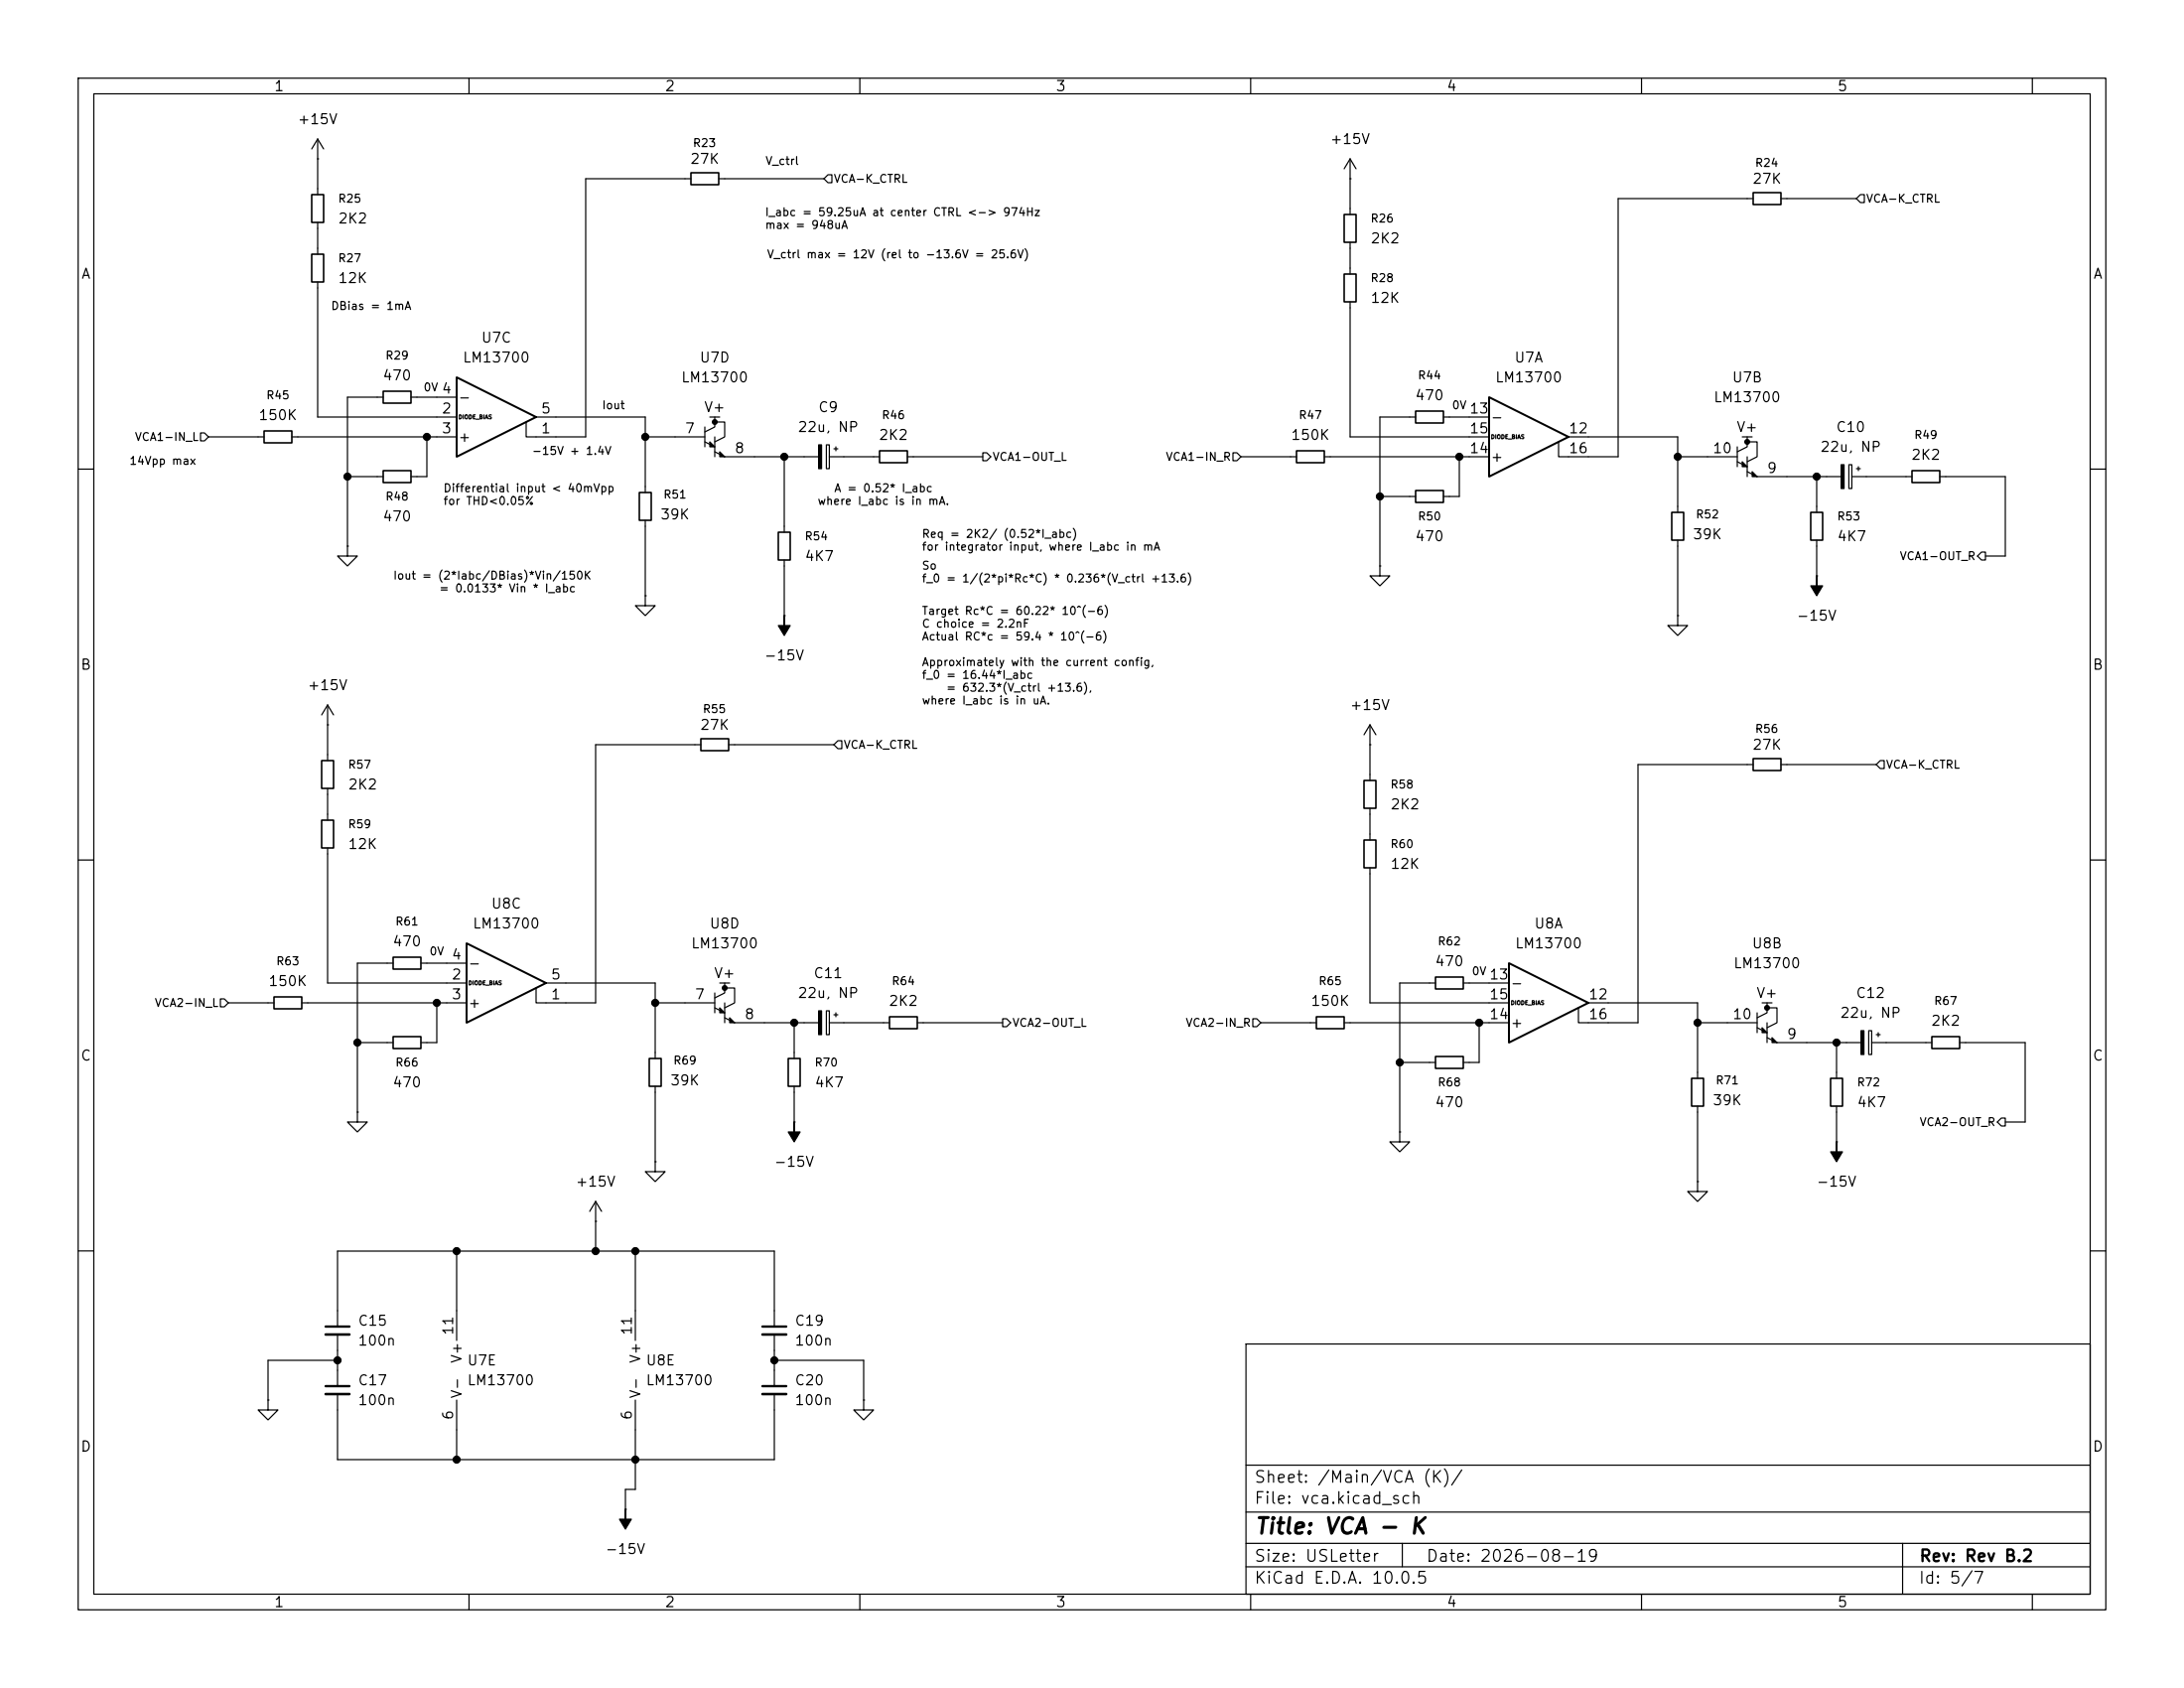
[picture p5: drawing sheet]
<svg xmlns="http://www.w3.org/2000/svg" width="279mm" height="216mm" viewBox="0 0 279 216" stroke-linecap="round" stroke-linejoin="round" font-family="sans-serif">
<g fill="none" stroke="#000" stroke-width=".15">
<path d="M10 10h259.4v195.9h-259.4zM12 12h255.4v191.9h-255.4zM40.6 17.8l-.7 1.3M40.6 17.8l.8 1.3M40.6 17.8v7.1M60 10v2M110 10v2M160 10v2M210 10v2M260 10v2M40.6 20.3h.1M40.6 28.4v4.1"/>
<path d="M40.6 36.1v17.2h17.8M88.4 22.9h-13.5v33h-7.6v-1.9M91.9 22.9h13.5M105.9 22.4h.5v1h-.5l-.5-.5zM172.7 22.9h.1M172.7 38.6v17.3h17.8M172.7 20.3v7.1M172.7 31v4.1M172.7 20.3l-.7 1.3M172.7 20.3l.8 1.3M224.3 25.4h-17.3v33h-7.6v-1.9M227.8 25.4h9.7"/>
<path d="M238 24.9h.5v1h-.5l-.5-.5zM25.7 55.4h.5l.5 .5-.5 .5h-.5zM26.7 55.9h7.1M37.3 55.9h21.1M49 50.8h-4.6v19.1M52.6 50.8h5.8M54.6 55.9v5.1h-2M68.6 53.3h13.9v9.7M82.5 55.9h7.7M90.2 54.6v2.6M90.2 56.5l1.2 .7M90.8 53.3h1.3"/>
<path d="M91.4 53.3v1.3l-1.2 .6M91.4 54h1.3v1.9l-1.3 .6M91.4 57.8l1.3 .6h12M91.4 55.9v2.5M100.3 58.4v9.7M105.7 56.9h.4v3h-.4zM106.1 58.4h6.4M106.7 57.4h.5M106.9 57.2v.5M116.1 58.4h9.6M125.7 57.9h.5l.5 .5-.5 .5h-.5zM157.7 57.9h.5l.5 .5-.5 .5h-.5z"/>
<path d="M158.7 58.4h7.2M169.4 58.4h21.1M181.1 53.3h-4.6v19.1M184.7 53.3h5.8M186.7 58.4v5.1h-2M200.7 55.9h13.9v9.6M214.6 58.4h7.6M222.2 57.2v2.5M222.2 59.1l1.3 .6M222.9 55.9h1.3M223.5 55.9v1.3l-1.3 .6M223.5 56.5h1.3v1.9l-1.3 .7"/>
<path d="M223.5 58.4v2.6M236.5 59.4h.4v3.1h-.4zM237.5 59.9h.5M237.7 59.7v.5M10 60h2M44.4 69.9v1.2h1.3l-1.3 1.3-1.2-1.3h1.2M44.4 69.9h.1M44.4 61h4.6M82.5 76.2v1.3h1.3l-1.3 1.2-1.2-1.2h1.2M82.5 76.2h.1M82.5 66.5v9.7M100.3 78.7h.1"/>
<path d="M100.3 71.6v7.1M176.5 72.4v1.3h1.3l-1.3 1.2-1.2-1.2h1.2M176.5 72.4h.1M176.5 63.5h4.6M214.6 78.7v1.3h1.3l-1.3 1.3-1.2-1.3h1.2M214.6 78.7h.1M214.6 69.1v9.6M223.5 60.3l1.3 .7h10.7M232.4 73.7h.1M232.4 61v4.5M232.4 69.1v4.6M236.9 61h7.7"/>
<path d="M248.2 61h8.3v10.1h-2.5M253.5 70.6h.5v1h-.5l-.5-.5zM267.4 60h2M41.9 92.7h.1M41.9 90.2v7.1M41.9 90.2l-.8 1.2M41.9 90.2l.8 1.2M89.7 95.3h-13.5v33h-7.6v-1.9M93.2 95.3h13.5M107.2 94.7h.5v1.1h-.5l-.5-.5zM175.3 95.3h.1M175.3 92.7v7.1"/>
<path d="M175.3 92.7l-.8 1.3M175.3 92.7l.7 1.3M224.3 97.8h-14.8v33h-7.6v-1.9M227.8 97.8h12.2M240.5 97.3h.5v1h-.5l-.5-.5zM10 110h2M41.9 108.5v17.2h17.8M41.9 100.8v4.1M175.3 111v17.3h17.7M175.3 103.4v4M267.4 110h2M28.2 127.8h.5l.5 .5-.5 .5h-.5z"/>
<path d="M29.2 128.3h5.9M38.6 128.3h21.1M45.7 133.4h4.6M50.3 123.2h-4.6v19M53.8 123.2h5.9M55.9 128.3v5.1h-2.1M69.8 125.7h14v9.7M83.8 128.3h7.6M83.8 138.9v9.7M91.4 127v2.5M91.4 128.9l1.3 .6M92.1 125.7h1.2"/>
<path d="M92.7 125.7v1.3l-1.3 .6M92.7 126.4h1.3v1.9l-1.3 .6M92.7 128.3v2.5M92.7 130.2l1.3 .6h10.7M101.6 130.8v4.6M101.6 138.9v4.6M105.7 129.3h.4v3h-.4zM106.1 130.8h7.7M106.7 129.8h.5M106.9 129.5v.5M117.3 130.8h11M128.3 130.3h.5l.5 .5-.5 .5h-.5z"/>
<path d="M160.3 130.3h.5l.5 .5-.5 .5h-.5zM161.3 130.8h7.1M172 130.8h21M179.1 135.9h4.5M183.6 125.7h-4.5v19.1M187.2 125.7h5.8M189.2 130.8v5.1h-2M203.2 128.3h14v9.6M217.2 130.8h7.6M224.8 129.5v2.6M224.8 131.4l1.3 .7M225.4 128.3h1.3"/>
<path d="M226.1 128.3v1.2l-1.3 .7M226.1 128.9h1.2v1.9l-1.2 .6M226.1 132.7l1.2 .7h10.8M226.1 130.8v2.6M234.9 133.4v4.5M239.1 131.8h.3v3.1h-.3zM239.4 133.4h7.7M240 132.3h.5M240.3 132.1v.5M250.7 133.4h8.4v10.1h-2.6M45.7 142.2v1.3h1.3l-1.3 1.3-1.3-1.3h1.3M45.7 142.2h.1"/>
<path d="M76.2 156.2h.1M76.2 153.7l-.8 1.2M76.2 153.7l.8 1.2M76.2 153.7v6.3M83.8 148.6v1.3h1.3l-1.3 1.2-1.3-1.2h1.3M83.8 148.6h.1M101.6 143.5h.1M179.1 144.8v1.3h1.2l-1.2 1.2-1.3-1.2h1.3M179.1 144.8h.1M217.2 151.1v1.3h1.2l-1.2 1.3-1.3-1.3h1.3M217.2 151.1h.1M217.2 141.5v9.6"/>
<path d="M234.9 146.1h.1M234.9 141.5v4.6M256 143h.5v1h-.5l-.5-.5zM10 160h2M34.3 179.1v1.2h1.3l-1.3 1.3-1.3-1.3h1.3M34.3 179.1h.1M43.2 169.7v-9.7h55.9v9.7M43.2 170.7v6.6M43.2 178.3v8.4h55.9v-8.4M43.2 174h-8.9v5.1M58.4 160v11.5M58.4 179.1v7.6"/>
<path d="M81.3 160v11.5M81.3 179.1v11.4h-1.3v2.5M99.1 170.7v6.6M99.1 174h11.4v5.1M110.5 179.1v1.2h1.3l-1.3 1.3-1.3-1.3h1.3M110.5 179.1h.1M159.4 171.9h108v32h-108zM267.4 160h2M80 193h.1M159.4 197.4h108M159.4 193.4h108M159.4 187.4h108"/>
<path d="M179.4 197.4v3M243.4 197.4v6.5M60 203.9v2M110 203.9v2M159.4 200.4h108M160 203.9v2M210 203.9v2M260 203.9v2"/>
</g>
<path d="M41.7 169.7h3M41.7 177.3h3M97.5 169.7h3.1M97.5 177.3h3.1" fill="none" stroke="#000" stroke-width=".3"/>
<path d="M41.7 170.7h3M41.7 178.3h3M97.5 170.7h3.1M97.5 178.3h3.1" fill="none" stroke="#000" stroke-width=".33"/>
<g fill="none" stroke="#000" stroke-width=".2">
<path d="M39.9 32.5h1.5v3.6h-1.5zM39.9 24.9h1.5v3.5h-1.5zM88.4 22.1h3.5v1.5h-3.5zM172 27.4h1.5v3.6h-1.5zM172 35.1h1.5v3.5h-1.5zM224.3 24.6h3.5v1.6h-3.5zM33.8 55.1h3.5v1.5h-3.5zM49 50h3.6v1.6h-3.6zM112.5 57.7h3.6v1.5h-3.6zM165.9 57.7h3.5v1.5h-3.5zM181.1 52.6h3.6v1.5h-3.6zM49 60.2h3.6v1.5h-3.6z"/>
<path d="M81.8 63h1.5v3.5h-1.5zM99.6 68.1h1.5v3.5h-1.5zM181.1 62.7h3.6v1.6h-3.6zM213.9 65.5h1.5v3.6h-1.5zM231.6 65.5h1.6v3.6h-1.6zM244.6 60.2h3.6v1.5h-3.6zM41.1 97.3h1.6v3.5h-1.6zM89.7 94.5h3.5v1.5h-3.5zM174.5 99.8h1.5v3.6h-1.5zM224.3 97h3.5v1.6h-3.5zM41.1 104.9h1.6v3.6h-1.6zM174.5 107.4h1.5v3.6h-1.5z"/>
<path d="M35.1 127.5h3.5v1.5h-3.5zM50.3 132.6h3.5v1.5h-3.5zM50.3 122.4h3.5v1.6h-3.5zM83.1 135.4h1.5v3.5h-1.5zM100.8 135.4h1.6v3.5h-1.6zM113.8 130h3.5v1.6h-3.5zM168.4 130h3.6v1.6h-3.6zM183.6 125h3.6v1.5h-3.6zM183.6 135.1h3.6v1.6h-3.6zM216.4 137.9h1.5v3.6h-1.5zM234.2 137.9h1.5v3.6h-1.5zM247.1 132.6h3.6v1.5h-3.6z"/>
</g>
<g fill="#000" stroke="#000" stroke-width=".15">
<path d="M90.8 56.5l.6 .7h-.6zM92.1 57.8l.6 .6h-.6zM104.7 56.9h.4v3h-.4zM222.9 59.1l.6 .6h-.6zM235.5 59.4h.4v3.1h-.4zM100.3 78.7v1.3h.8l-.8 1.3-.7-1.3h.7zM224.2 60.3l.6 .7h-.6zM232.4 73.7v1.2h.8l-.8 1.3-.8-1.3h.8zM92.1 128.9l.6 .6h-.6zM93.3 130.2l.7 .6h-.7zM104.7 129.3h.4v3h-.4zM225.4 131.4l.7 .7h-.7z"/>
<path d="M226.7 132.7l.6 .7h-.6zM238.1 131.8h.4v3.1h-.4zM101.6 143.5v1.3h.8l-.8 1.3-.8-1.3h.8zM234.9 146.1v1.2h.8l-.8 1.3-.7-1.3h.7zM80 193v1.3h.8l-.8 1.3-.8-1.3h.8z"/>
</g>
<g fill="#000" stroke="#000" stroke-width=".25">
<circle cx="91.4" cy="54" r=".25"/>
<circle cx="223.5" cy="56.5" r=".25"/>
<circle cx="92.7" cy="126.4" r=".25"/>
<circle cx="226.1" cy="128.9" r=".25"/>
</g>
<path d="M58.4 48.3l10.2 5-10.2 5.1zM190.5 50.8l10.2 5.1-10.2 5.1zM59.7 120.7l10.1 5-10.1 5.1zM193 123.2l10.2 5.1-10.2 5.1z" fill="none" stroke="#000" stroke-width=".25"/>
<g fill="#000" stroke="#000" stroke-width=".13">
<circle cx="54.6" cy="55.9" r=".46"/>
<circle cx="82.5" cy="55.9" r=".46"/>
<circle cx="100.3" cy="58.4" r=".46"/>
<circle cx="186.7" cy="58.4" r=".46"/>
<circle cx="214.6" cy="58.4" r=".46"/>
<circle cx="44.4" cy="61" r=".46"/>
<circle cx="176.5" cy="63.5" r=".46"/>
<circle cx="232.4" cy="61" r=".46"/>
<circle cx="45.7" cy="133.4" r=".46"/>
<circle cx="55.9" cy="128.3" r=".46"/>
<circle cx="83.8" cy="128.3" r=".46"/>
<circle cx="101.6" cy="130.8" r=".46"/>
<circle cx="179.1" cy="135.9" r=".46"/>
<circle cx="189.2" cy="130.8" r=".46"/>
<circle cx="217.2" cy="130.8" r=".46"/>
<circle cx="234.9" cy="133.4" r=".46"/>
<circle cx="43.2" cy="174" r=".46"/>
<circle cx="58.4" cy="160" r=".46"/>
<circle cx="76.2" cy="160" r=".46"/>
<circle cx="81.3" cy="160" r=".46"/>
<circle cx="99.1" cy="174" r=".46"/>
<circle cx="58.4" cy="186.7" r=".46"/>
<circle cx="81.3" cy="186.7" r=".46"/>
</g>
<text font-size="2" x="160.4" y="196.7">Title: VCA - K</text>
<g font-size="1.5">
<text x="160.4" y="190">Sheet: /Main/VCA (K)/</text>
<text x="160.4" y="192.7">File: vca.kicad_sch</text>
<text x="160.4" y="202.9">KiCad E.D.A. 10.0.5</text>
<text x="160.4" y="200.1">Size: USLetter</text>
<text x="182.4" y="200.1">Date: 2026-08-19</text>
<text x="245.4" y="202.9">Id: 5/7</text>
<text x="245.4" y="200.1">Rev: Rev B.2</text>
</g>
<g font-size="1.3">
<text x="35" y="12">1</text>
<text x="85" y="12">2</text>
<text x="135" y="12">3</text>
<text x="185" y="12">4</text>
<text x="235" y="12">5</text>
<text x="38" y="16.2">+15V</text>
<text x="88.2" y="21.3">27K</text>
<text x="170.1" y="18.7">+15V</text>
<text x="224.1" y="23.8">27K</text>
<text x="43.2" y="28.9">2K2</text>
<text x="10.3" y="36">A</text>
<text x="175.2" y="31.4">2K2</text>
<text x="267.7" y="36">A</text>
<text x="43.2" y="36.5">12K</text>
<text x="175.2" y="39.1">12K</text>
<text x="59.1" y="46.7">LM13700</text>
<text x="61.5" y="44.1">U7C</text>
<text x="89.4" y="46.7">U7D</text>
<text x="193.6" y="46.7">U7A</text>
<text x="48.9" y="49">470</text>
<text x="56.4" y="53.2">2</text>
<text x="56.4" y="50.7">4</text>
<text x="58.5" y="51.8">-</text>
<text x="69.1" y="53.2">5</text>
<text x="87" y="49.2">LM13700</text>
<text x="90" y="53">V+</text>
<text x="104.6" y="53">C9</text>
<text x="180.9" y="51.5">470</text>
<text x="187.9" y="53.2">13</text>
<text x="191.2" y="49.2">LM13700</text>
<text x="219.1" y="51.8">LM13700</text>
<text x="221.5" y="49.2">U7B</text>
<text x="33" y="54">150K</text>
<text x="56.4" y="55.7">3</text>
<text x="58.5" y="56.8">+</text>
<text x="69.1" y="55.7">1</text>
<text x="87.5" y="55.7">7</text>
<text x="93.9" y="58.3">8</text>
<text x="102" y="55.6">22u, NP</text>
<text x="112.3" y="56.6">2K2</text>
<text x="165.1" y="56.6">150K</text>
<text x="187.9" y="58.3">14</text>
<text x="187.9" y="55.7">15</text>
<text x="190.6" y="54.3">-</text>
<text x="190.6" y="59.4">+</text>
<text x="200.6" y="55.7">12</text>
<text x="200.6" y="58.3">16</text>
<text x="219" y="58.3">10</text>
<text x="222.1" y="55.6">V+</text>
<text x="232.8" y="58.1">22u, NP</text>
<text x="234.8" y="55.6">C10</text>
<text x="244.4" y="59.1">2K2</text>
<text x="226" y="60.8">9</text>
<text x="48.9" y="67">470</text>
<text x="84.4" y="66.7">39K</text>
<text x="180.9" y="69.5">470</text>
<text x="216.5" y="69.3">39K</text>
<text x="234.9" y="69.5">4K7</text>
<text x="102.9" y="72.1">4K7</text>
<text x="229.7" y="79.7">-15V</text>
<text x="10.2" y="86">B</text>
<text x="39.2" y="88.6">+15V</text>
<text x="97.7" y="84.8">-15V</text>
<text x="267.6" y="86">B</text>
<text x="89.5" y="93.7">27K</text>
<text x="172.6" y="91.1">+15V</text>
<text x="44.4" y="101.3">2K2</text>
<text x="224.1" y="96.2">27K</text>
<text x="177.8" y="103.8">2K2</text>
<text x="44.4" y="108.9">12K</text>
<text x="177.8" y="111.5">12K</text>
<text x="60.4" y="119.1">LM13700</text>
<text x="62.7" y="116.5">U8C</text>
<text x="90.7" y="119.1">U8D</text>
<text x="196.2" y="119.1">U8A</text>
<text x="50.1" y="121.4">470</text>
<text x="57.7" y="125.6">2</text>
<text x="57.7" y="123.1">4</text>
<text x="59.8" y="124.2">-</text>
<text x="70.4" y="125.6">5</text>
<text x="88.3" y="121.6">LM13700</text>
<text x="91.3" y="125.4">V+</text>
<text x="104" y="125.4">C11</text>
<text x="183.5" y="123.9">470</text>
<text x="190.4" y="125.6">13</text>
<text x="193.7" y="121.6">LM13700</text>
<text x="221.7" y="124.2">LM13700</text>
<text x="224" y="121.6">U8B</text>
<text x="34.3" y="126.4">150K</text>
<text x="57.7" y="128.1">3</text>
<text x="59.8" y="129.2">+</text>
<text x="70.4" y="128.1">1</text>
<text x="88.8" y="128.1">7</text>
<text x="95.2" y="130.7">8</text>
<text x="102" y="128">22u, NP</text>
<text x="113.6" y="129">2K2</text>
<text x="167.6" y="129">150K</text>
<text x="190.4" y="130.7">14</text>
<text x="190.4" y="128.1">15</text>
<text x="193.1" y="126.7">-</text>
<text x="193.1" y="131.8">+</text>
<text x="203.1" y="128.1">12</text>
<text x="203.1" y="130.7">16</text>
<text x="221.5" y="130.7">10</text>
<text x="224.6" y="128">V+</text>
<text x="235.3" y="130.5">22u, NP</text>
<text x="237.3" y="128">C12</text>
<text x="246.9" y="131.5">2K2</text>
<text x="10.2" y="136">C</text>
<text x="228.5" y="133.2">9</text>
<text x="267.6" y="136">C</text>
<text x="50.1" y="139.4">470</text>
<text x="85.7" y="139.1">39K</text>
<text x="104.1" y="139.4">4K7</text>
<text x="183.5" y="141.9">470</text>
<text x="219" y="141.7">39K</text>
<text x="237.5" y="141.9">4K7</text>
<text x="98.9" y="149.6">-15V</text>
<text x="73.5" y="152.1">+15V</text>
<text x="232.3" y="152.1">-15V</text>
<text x="45.7" y="169.9">C15</text>
<text x="45.7" y="172.4">100n</text>
<text x="58.3" y="170.9" transform="rotate(-90 58.3 170.9)">11</text>
<text x="81.1" y="170.9" transform="rotate(-90 81.1 170.9)">11</text>
<text x="101.6" y="169.9">C19</text>
<text x="101.6" y="172.4">100n</text>
<text x="45.7" y="177.5">C17</text>
<text x="59.4" y="179" transform="rotate(-90 59.4 179)">V-</text>
<text x="59.4" y="174.5" transform="rotate(-90 59.4 174.5)">V+</text>
<text x="59.7" y="175">U7E</text>
<text x="59.7" y="177.5">LM13700</text>
<text x="82.2" y="179" transform="rotate(-90 82.2 179)">V-</text>
<text x="82.2" y="174.5" transform="rotate(-90 82.2 174.5)">V+</text>
<text x="82.5" y="175">U8E</text>
<text x="82.5" y="177.5">LM13700</text>
<text x="101.6" y="177.5">C20</text>
<text x="10.2" y="186">D</text>
<text x="45.7" y="180">100n</text>
<text x="58.3" y="181.7" transform="rotate(-90 58.3 181.7)">6</text>
<text x="81.1" y="181.7" transform="rotate(-90 81.1 181.7)">6</text>
<text x="101.6" y="180">100n</text>
<text x="267.6" y="186">D</text>
<text x="77.3" y="199.1">-15V</text>
<text x="35" y="205.9">1</text>
<text x="85" y="205.9">2</text>
<text x="135" y="205.9">3</text>
<text x="185" y="205.9">4</text>
<text x="235" y="205.9">5</text>
</g>
<g font-size="1">
<text x="88.6" y="19.1">R23</text>
<text x="97.8" y="21.3">V_ctrl</text>
<text x="106.6" y="23.6">VCA-K_CTRL</text>
<text x="224.4" y="21.6">R24</text>
<text x="43.2" y="26.2">R25</text>
<text x="97.8" y="27.9">I_abc = 59.25uA at center CTRL &lt;-&gt; 974Hz</text>
<text x="97.8" y="29.5">max = 948uA</text>
<text x="175.2" y="28.7">R26</text>
<text x="238.7" y="26.2">VCA-K_CTRL</text>
<text x="43.2" y="33.8">R27</text>
<text x="98" y="33.3">V_ctrl max = 12V (rel to -13.6V = 25.6V)</text>
<text x="42.3" y="39.9">DBias = 1mA</text>
<text x="175.2" y="36.3">R28</text>
<text x="49.2" y="46.2">R29</text>
<text x="34" y="51.3">R45</text>
<text x="54.1" y="50.3">0V</text>
<text x="76.9" y="52.6">Iout</text>
<text x="112.7" y="53.9">R46</text>
<text x="166.1" y="53.9">R47</text>
<text x="181.3" y="48.8">R44</text>
<text x="185.7" y="52.6">0V</text>
<text x="16.5" y="59.7">14Vpp max</text>
<text x="17.2" y="56.6">VCA1-IN_L</text>
<text x="68" y="58.4">-15V + 1.4V</text>
<text x="126.9" y="59.2">VCA1-OUT_L</text>
<text x="149.1" y="59.2">VCA1-IN_R</text>
<text x="244.8" y="56.4">R49</text>
<text x="49.2" y="64.3">R48</text>
<text x="56.6" y="63.2">Differential input &lt; 40mVpp</text>
<text x="56.6" y="64.8">for THD&lt;0.05%</text>
<text x="84.8" y="64">R51</text>
<text x="104.5" y="64.8">where I_abc is in mA.</text>
<text x="106.6" y="63.2">A = 0.52* I_abc</text>
<text x="102.9" y="69.3">R54</text>
<text x="117.9" y="69">Req = 2K2/ (0.52*I_abc)</text>
<text x="117.9" y="70.7">for integrator input, where I_abc in mA</text>
<text x="181.3" y="66.8">R50</text>
<text x="216.9" y="66.6">R52</text>
<text x="234.9" y="66.8">R53</text>
<text x="243" y="71.9">VCA1-OUT_R</text>
<text x="50.2" y="74.4">Iout = (2*Iabc/DBias)*Vin/150K</text>
<text x="56.1" y="76">= 0.0133* Vin * I_abc</text>
<text x="117.9" y="73.1">So</text>
<text x="117.9" y="74.7">f_0 = 1/(2*pi*Rc*C) * 0.236*(V_ctrl +13.6)</text>
<text x="117.9" y="78.9">Target Rc*C = 60.22* 10^(-6)</text>
<text x="117.9" y="80.5">C choice = 2.2nF</text>
<text x="117.9" y="82.2">Actual RC*c = 59.4 * 10^(-6)</text>
<text x="117.9" y="85.4">Approximately with the current config,</text>
<text x="117.9" y="87.1">f_0 = 16.44*I_abc</text>
<text x="121" y="88.7">= 632.3*(V_ctrl +13.6),</text>
<text x="89.8" y="91.4">R55</text>
<text x="117.9" y="90.3">where I_abc is in uA.</text>
<text x="224.4" y="94">R56</text>
<text x="44.4" y="98.6">R57</text>
<text x="107.8" y="96">VCA-K_CTRL</text>
<text x="177.8" y="101.1">R58</text>
<text x="241.2" y="98.6">VCA-K_CTRL</text>
<text x="44.4" y="106.2">R59</text>
<text x="177.8" y="108.7">R60</text>
<text x="50.5" y="118.6">R61</text>
<text x="35.3" y="123.7">R63</text>
<text x="54.9" y="122.4">0V</text>
<text x="183.8" y="121.2">R62</text>
<text x="188.2" y="125">0V</text>
<text x="19.7" y="129">VCA2-IN_L</text>
<text x="114" y="126.2">R64</text>
<text x="129.4" y="131.6">VCA2-OUT_L</text>
<text x="151.6" y="131.6">VCA2-IN_R</text>
<text x="168.6" y="126.2">R65</text>
<text x="247.3" y="128.8">R67</text>
<text x="50.5" y="136.7">R66</text>
<text x="86.1" y="136.4">R69</text>
<text x="104.1" y="136.7">R70</text>
<text x="183.8" y="139.2">R68</text>
<text x="219.4" y="138.9">R71</text>
<text x="237.5" y="139.2">R72</text>
<text x="245.5" y="144.3">VCA2-OUT_R</text>
</g>
<g font-size=".5">
<text x="58.6" y="53.7">DIODE_BIAS</text>
<text x="190.7" y="56.3">DIODE_BIAS</text>
<text x="59.9" y="126.1">DIODE_BIAS</text>
<text x="193.2" y="128.7">DIODE_BIAS</text>
</g>
</svg>
